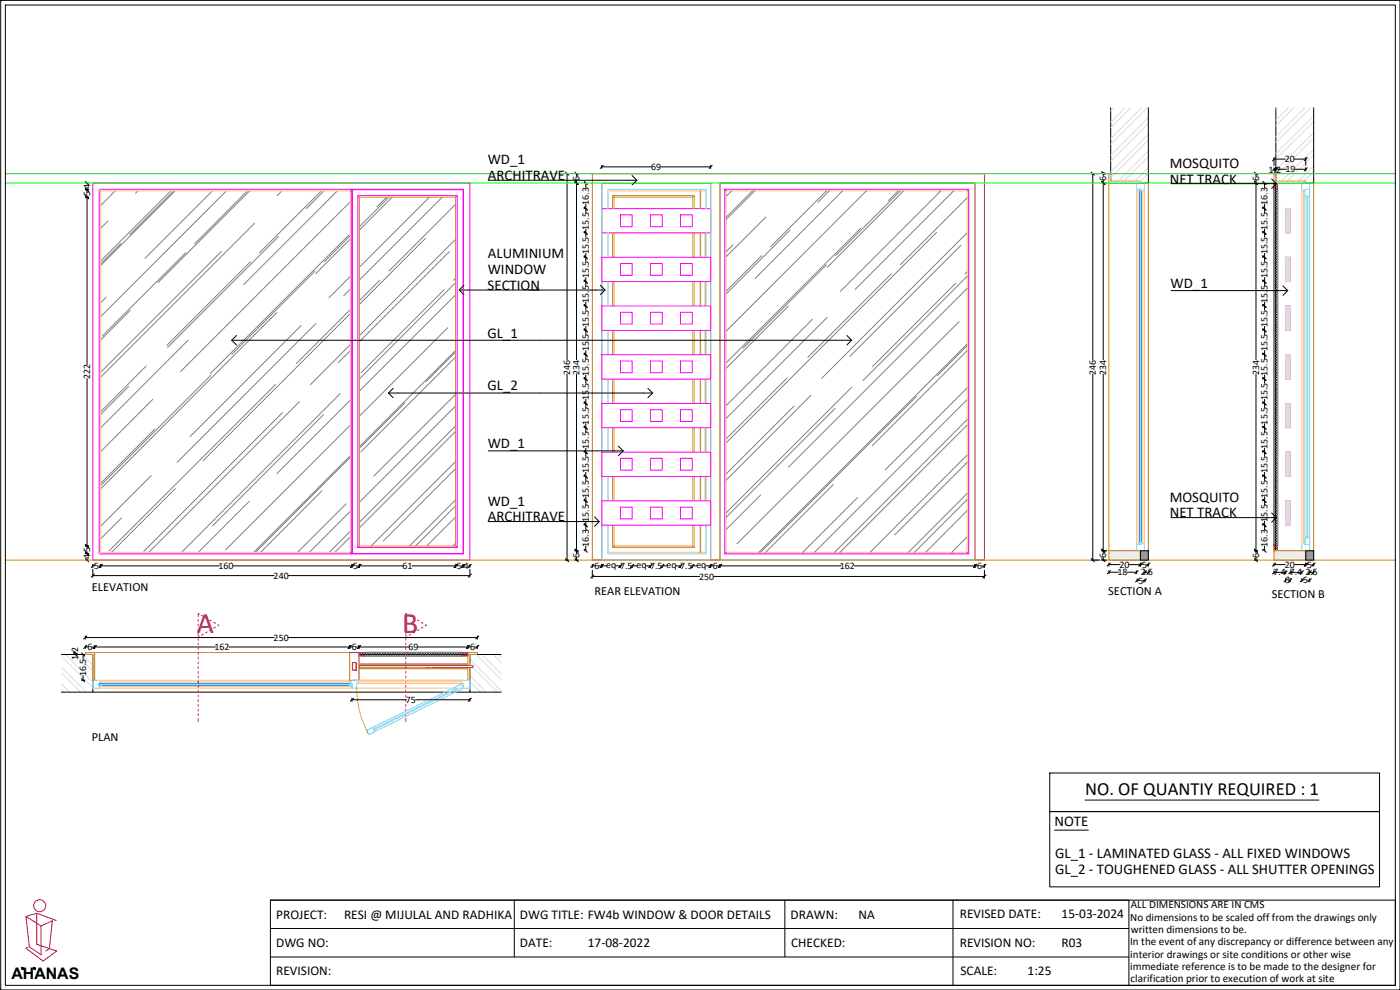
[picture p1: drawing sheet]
<svg xmlns="http://www.w3.org/2000/svg" width="420mm" height="297mm" viewBox="0 0 420 297" stroke-linecap="round" stroke-linejoin="round" font-family="sans-serif">
<!-- layer: ADFS_ELE3 -->
<g fill="none" stroke="#f0f" stroke-width=".3">
<path d="M27.9 54.9h113.1v113.1h-113.1zM29.8 56.8h75.8v109.4h-75.8zM105.6 56.8h33.5v109.4h-33.5zM105.6 56.8l-.4 .5M105.8 56.9h33.2v109.2h-33.2zM107.4 58.7h29.8v105.6h-29.8zM107.4 58.7l.5 .5M137.2 58.7l-.5 .5M217.5 56.8h73.2v109.4h-73.2zM217.5 56.8l.5 .5M290.7 56.8l-.5 .5M180.6 62.6h32.7v7.3h-32.7z"/>
<path d="M180.6 77.2h32.7v7.3h-32.7zM186.2 64.5h3.5v3.5h-3.5zM186.2 79.1h3.5v3.5h-3.5zM195.2 64.5h3.6v3.5h-3.6zM195.2 79.1h3.6v3.5h-3.6zM204.2 64.5h3.6v3.5h-3.6zM204.2 79.1h3.6v3.5h-3.6zM385.8 62.6h1.4v7.3h-1.4zM385.8 77.2h1.4v7.3h-1.4zM180.6 91.8h32.7v7.3h-32.7zM186.2 93.7h3.5v3.5h-3.5zM195.2 93.7h3.6v3.5h-3.6z"/>
<path d="M204.2 93.7h3.6v3.5h-3.6zM385.8 91.8h1.4v7.3h-1.4zM180.6 106.4h32.7v7.3h-32.7zM186.2 108.3h3.5v3.5h-3.5zM195.2 108.3h3.6v3.5h-3.6zM204.2 108.3h3.6v3.5h-3.6zM385.8 106.4h1.4v7.3h-1.4zM180.6 121.1h32.7v7.2h-32.7zM180.6 135.7h32.7v7.2h-32.7zM186.2 122.9h3.5v3.6h-3.5zM186.2 137.5h3.5v3.6h-3.5zM195.2 122.9h3.6v3.6h-3.6z"/>
<path d="M195.2 137.5h3.6v3.6h-3.6zM204.2 122.9h3.6v3.6h-3.6zM204.2 137.5h3.6v3.6h-3.6zM385.8 121.1h1.4v7.2h-1.4zM385.8 135.7h1.4v7.2h-1.4zM180.6 150.3h32.7v7.3h-32.7zM186.2 152.2h3.5v3.5h-3.5zM195.2 152.2h3.6v3.5h-3.6zM204.2 152.2h3.6v3.5h-3.6zM385.8 150.3h1.4v7.3h-1.4zM105.2 165.7l.4 .5M107.9 163.8l-.5 .5"/>
<path d="M136.7 163.8l.5 .5M218 165.7l-.5 .5M290.2 165.7l.5 .5"/>
</g>
<!-- layer: ADFS_FITTINGS -->
<g fill="none" stroke="#7fdfff" stroke-width=".3">
<path d="M180.6 54.9h32.7v113.1h-32.7zM216.1 54.9h76.5v113.1h-76.5zM341.1 54.9h2.4v1.9l-.5 .5h-.5v-.5h-1.4zM341.1 56.8l.5 .5h.5v-.5M391.6 57.3h-.4l-.5-.5v-1.9h2.4v110.4h-2.4v-1.9l.5-.5h.4M391.6 58.7l.6 .5M392.2 58.7h.3v102.7h-.3zM392.5 58.7v.5l.6-.5v-1.9h-1.5v106.6h1.5h-1.5v-2l.6-.4M182.5 62.6v-5.8h29.4v5.8M182.5 69.9v7.3M211.9 69.9v7.3M182.5 84.5v7.3"/>
<path d="M182.5 99.1v7.3M211.9 84.5v7.3M211.9 99.1v7.3M182.5 113.7v7.4M211.9 113.7v7.4M182.5 128.3v7.4M211.9 128.3v7.4M182.5 157.6v8.6h29.4v-8.6M182.5 142.9v7.4M211.9 142.9v7.4M341.1 163.4h1.4v-.5h.5l.5 .5v1.9h-2.4zM341.1 163.4l.5-.5h.5v.5"/>
<path d="M392.5 161l.6 .4M27.9 204.1h1.9l.4 .5v.4h-.4v1.5h-1.9zM29.8 205.6h.4v.4l-.4 .5M105.2 204.6l.4-.5h1.5l.4 .5v.4h-.4v1.5h-1.5v-1.5h-.4zM105.2 205.6h.4v.9l-.4-.5zM110 219.1l28.5-13.9 .6 1.3-28.4 13.9zM110 219.1l1.8-.8 .6 .3-.4 .2 .1 .3 .5-.1-.2 .6-1.7 .8zM112 218.8l25-12.3 .2 .3-25.1 12.3zM136.8 206l1.7-.8 .6 1.3-1.7 .8-.6-.2 .4-.3-.2-.3-.4 .2zM138.6 204.6l.5-.5h1.9v2.4h-1.9v-1.5h-.5z"/>
</g>
<!-- layer: ADFS_ELE4 -->
<g fill="none" stroke="#ffbf7f" stroke-width=".3">
<path d="M29.8 56.8l.4 .5M30.2 57.3h75v108.4h-75zM182.5 57.3h29.4M218 57.3h72.2v108.4h-72.2zM341.1 56.8v106.6M341.6 57.3v105.6M343 57.3v105.6M343.5 56.8v106.6M390.7 56.8v106.6M391.2 57.3v105.6M30.2 165.7l-.4 .5M182.5 165.7h29.4"/>
<path d="M29.8 204.1h109.3M29.8 205h51.3M29.8 206.5h109.3M30.2 204.6h75M30.2 206h75M107.5 204.6h31.1M107.5 205h31.1"/>
</g>
<!-- layer: ADFS_HATCH -->
<g fill="none" stroke="#dcdcdc" stroke-width=".3">
<path d="M334.3 32.3l-1 1M337.7 32.3l-4.4 4.3M339.3 32.3l-6 6M342.6 32.3l-9.3 9.3M344.3 32.3l-11 11M344.6 35.3l-11.3 11.3M344.6 37l-11.3 11.3M383.3 32.3l-.4 .5M386.7 32.3l-3.8 3.8M388.3 32.3l-5.4 5.4M391.7 32.3l-8.8 8.8M393.3 32.3l-10.4 10.4"/>
<path d="M394.3 34.8l-11.4 11.3M394.3 39.8l-11.4 11.3M394.3 36.4l-11.4 11.3M333 52.1l-.2 .3M333.3 52.6l-.5 .6M333.3 53.5l-.5 .5M333.3 54.3l-.5 .5M334.1 54.3l-.6 .6M334.9 54.3l-.5 .6M335.8 54.3l-.6 .6M336.6 54.3l-.6 .6M337.4 54.3l-.5 .6"/>
<path d="M338.3 54.3l-.6 .6M339.1 54.3l-.6 .6M339.9 54.3l-.5 .6M340.8 54.3l-.6 .6M341.6 54.3l-.6 .6M342.4 54.3l-.5 .6M342.9 54.8l-.2 .1M344.6 40.3l-11.3 11.4M344.6 45.3l-9 9M344.6 50.4l-4 3.9M344.6 42l-11.3 11.3M344.6 47l-7.3 7.3"/>
<path d="M344.6 52l-2.3 2.3M382.5 53l-.1 .2M382.9 53.5l-.5 .5M382.9 54.3l-.5 .6M383.7 54.4l-.6 .5M384.5 54.4l-.5 .5M385.4 54.4l-.6 .5M386.2 54.4l-.6 .5M387.1 54.4l-.6 .5M387.9 54.4l-.6 .5M388.7 54.4l-.5 .5M389.6 54.4l-.6 .5"/>
<path d="M390.4 54.4l-.6 .5M391.2 54.4l-.5 .5M391.9 54.5l-.4 .4M394.3 44.8l-9.7 9.5M394.3 49.8l-4.6 4.5M394.3 54.8l-.2 .1M394.3 41.4l-11.4 11.4M394.3 46.4l-8 7.9M394.3 51.5l-3 2.8M385.8 62.6h.1M385.8 77.2h.1M386 62.6l-.2 .2"/>
<path d="M386 77.2l-.2 .2M386.2 62.6l-.4 .4M386.2 77.2l-.4 .4M386.5 62.6l-.7 .6M386.5 77.2l-.7 .6M386.7 62.6l-.9 .8M386.7 77.2l-.9 .8M386.9 62.6l-1.1 1.1M386.9 77.2l-1.1 1.1M387.1 62.6l-1.3 1.3M387.1 77.2l-1.3 1.3M387.2 62.6l-1.4 1.5"/>
<path d="M387.2 62.9l-1.4 1.3M387.2 63.1l-1.4 1.4M387.2 63.3l-1.4 1.4M387.2 63.5l-1.4 1.4M387.2 63.7l-1.4 1.4M387.2 63.9l-1.4 1.4M387.2 64.1l-1.4 1.4M387.2 64.3l-1.4 1.4M387.2 64.5l-1.4 1.4M387.2 64.7l-1.4 1.5M387.2 64.9l-1.4 1.5M387.2 65.1l-1.4 1.5"/>
<path d="M387.2 65.3l-1.4 1.5M387.2 65.6l-1.4 1.4M387.2 65.8l-1.4 1.4M387.2 66l-1.4 1.4M387.2 66.2l-1.4 1.4M387.2 66.4l-1.4 1.4M387.2 66.6l-1.4 1.4M387.2 66.8l-1.4 1.4M387.2 67l-1.4 1.4M387.2 67.2l-1.4 1.5M387.2 67.4l-1.4 1.5M387.2 67.6l-1.4 1.5"/>
<path d="M387.2 67.8l-1.4 1.5M387.2 68.1l-1.4 1.4M387.2 68.3l-1.4 1.4M387.2 68.5l-1.4 1.4M387.2 68.7l-1.2 1.2M387.2 68.9l-1 1M387.2 69.1l-.7 .8M387.2 69.3l-.5 .6M387.2 69.5l-.3 .4M387.2 69.7l-.1 .2M387.2 77.2l-1.4 1.5M387.2 77.5l-1.4 1.4"/>
<path d="M387.2 77.7l-1.4 1.4M387.2 77.9l-1.4 1.4M387.2 78.1l-1.4 1.4M387.2 78.3l-1.4 1.4M387.2 78.5l-1.4 1.4M387.2 78.7l-1.4 1.4M387.2 78.9l-1.4 1.4M387.2 79.1l-1.4 1.4M387.2 79.4l-1.4 1.4M387.2 79.5l-1.4 1.5M387.2 79.7l-1.4 1.5M387.2 80l-1.4 1.4"/>
<path d="M385.8 91.8h.1M386 91.8l-.2 .2M386.2 91.8l-.4 .4M386.5 91.8l-.7 .6M386.7 91.8l-.9 .9M386.9 91.8l-1.1 1.1M387.1 91.8l-1.3 1.3M387.2 80.2l-1.4 1.4M387.2 80.4l-1.4 1.4M387.2 80.6l-1.4 1.4M387.2 80.8l-1.4 1.4M387.2 81l-1.4 1.4"/>
<path d="M387.2 81.2l-1.4 1.4M387.2 81.4l-1.4 1.4M387.2 81.6l-1.4 1.4M387.2 81.9l-1.4 1.4M387.2 82.1l-1.4 1.4M387.2 82.2l-1.4 1.5M387.2 82.5l-1.4 1.4M387.2 82.7l-1.4 1.4M387.2 82.9l-1.4 1.4M387.2 83.1l-1.4 1.4M387.2 83.3l-1.2 1.2M387.2 83.5l-1 1"/>
<path d="M387.2 83.7l-.7 .8M387.2 83.9l-.5 .6M387.2 84.1l-.3 .4M387.2 84.4l-.1 .1M387.2 91.9l-1.4 1.4M387.2 92.1l-1.4 1.4M387.2 92.3l-1.4 1.4M387.2 92.5l-1.4 1.4M387.2 92.7l-1.4 1.4M387.2 92.9l-1.4 1.4M387.2 93.1l-1.4 1.5M387.2 93.3l-1.4 1.4"/>
<path d="M387.2 93.5l-1.4 1.4M387.2 93.8l-1.4 1.4M387.2 94l-1.4 1.4M387.2 94.2l-1.4 1.4M387.2 94.4l-1.4 1.4M387.2 94.6l-1.4 1.4M387.2 94.8l-1.4 1.4M387.2 95l-1.4 1.4M387.2 95.2l-1.4 1.4M387.2 95.4l-1.4 1.4M387.2 95.6l-1.4 1.5M387.2 95.8l-1.4 1.5"/>
<path d="M387.2 96l-1.4 1.4M387.2 96.3l-1.4 1.3M387.2 96.5l-1.4 1.4M387.2 96.7l-1.4 1.4M387.2 96.9l-1.4 1.4M387.2 97.1l-1.4 1.4M387.2 97.3l-1.4 1.4M387.2 97.5l-1.4 1.4M387.2 97.7l-1.4 1.4M387.2 97.9l-1.2 1.2M387.2 98.1l-1 1M387.2 98.3l-.7 .8"/>
<path d="M387.2 98.5l-.5 .6M387.2 98.7l-.3 .4M387.2 99l-.1 .1M385.8 106.4v.1M386 106.4l-.2 .3M386.2 106.4l-.4 .5M386.5 106.4l-.7 .7M386.7 106.4l-.9 .9M386.9 106.4l-1.1 1.1M387.1 106.4l-1.3 1.3M387.2 106.5l-1.4 1.4M387.2 106.7l-1.4 1.4"/>
<path d="M387.2 106.9l-1.4 1.4M387.2 107.1l-1.4 1.4M387.2 107.3l-1.4 1.4M387.2 107.5l-1.4 1.5M387.2 107.7l-1.4 1.5M387.2 107.9l-1.4 1.5M387.2 108.1l-1.4 1.5M387.2 108.4l-1.4 1.4M387.2 108.6l-1.4 1.4M387.2 108.8l-1.4 1.4M387.2 109l-1.4 1.4M387.2 109.2l-1.4 1.4"/>
<path d="M387.2 109.4l-1.4 1.4M387.2 109.6l-1.4 1.4M387.2 109.8l-1.4 1.4M387.2 110l-1.4 1.4M387.2 110.2l-1.4 1.5M387.2 110.4l-1.4 1.5M387.2 110.6l-1.4 1.5M387.2 110.9l-1.4 1.4M387.2 111.1l-1.4 1.4M387.2 111.3l-1.4 1.4M387.2 111.5l-1.4 1.4M387.2 111.7l-1.4 1.4"/>
<path d="M387.2 111.9l-1.4 1.4M387.2 112.1l-1.4 1.4M387.2 112.3l-1.4 1.4M387.2 112.6l-1.2 1.1M387.2 112.7l-1 1M387.2 112.9l-.7 .8M387.2 113.1l-.5 .6M387.2 113.4l-.3 .3M387.2 113.6l-.1 .1M385.8 121.1h.1M385.8 135.7h.1M386 121.1l-.2 .2"/>
<path d="M386 135.7l-.2 .2M386.2 121.1l-.4 .4M386.2 135.7l-.4 .4M386.5 121.1l-.7 .6M386.5 135.7l-.7 .6M386.7 121.1l-.9 .8M386.7 135.7l-.9 .8M386.9 121.1l-1.1 1M386.9 135.7l-1.1 1M387.1 121.1l-1.3 1.2M387.1 135.7l-1.3 1.2M387.2 121.1l-1.4 1.4"/>
<path d="M387.2 121.3l-1.4 1.4M387.2 121.5l-1.4 1.4M387.2 121.7l-1.4 1.4M387.2 121.9l-1.4 1.4M387.2 122.2l-1.4 1.4M387.2 122.4l-1.4 1.4M387.2 122.6l-1.4 1.4M387.2 122.8l-1.4 1.4M387.2 123l-1.4 1.4M387.2 123.2l-1.4 1.4M387.2 123.4l-1.4 1.4M387.2 123.6l-1.4 1.4"/>
<path d="M387.2 123.8l-1.4 1.4M387.2 124l-1.4 1.4M387.2 124.2l-1.4 1.4M387.2 124.4l-1.4 1.4M387.2 124.7l-1.4 1.4M387.2 124.9l-1.4 1.4M387.2 125.1l-1.4 1.4M387.2 125.3l-1.4 1.4M387.2 125.5l-1.4 1.4M387.2 125.7l-1.4 1.4M387.2 125.9l-1.4 1.4M387.2 126.1l-1.4 1.4"/>
<path d="M387.2 126.3l-1.4 1.4M387.2 126.5l-1.4 1.4M387.2 126.7l-1.4 1.4M387.2 126.9l-1.4 1.4M387.2 127.2l-1.2 1.1M387.2 127.4l-1 .9M387.2 127.6l-.7 .7M387.2 127.8l-.5 .5M387.2 128l-.3 .3M387.2 128.2l-.1 .1M387.2 135.7l-1.4 1.4M387.2 135.9l-1.4 1.5"/>
<path d="M387.2 136.1l-1.4 1.5M387.2 136.3l-1.4 1.4M387.2 136.6l-1.4 1.4M387.2 136.8l-1.4 1.4M387.2 137l-1.4 1.4M387.2 137.2l-1.4 1.4M387.2 137.4l-1.4 1.4M387.2 137.6l-1.4 1.4M387.2 137.8l-1.4 1.4M387.2 138l-1.4 1.4M387.2 138.2l-1.4 1.4M387.2 138.4l-1.4 1.5"/>
<path d="M387.2 138.6l-1.4 1.5M387.2 138.8l-1.4 1.5M387.2 139.1l-1.4 1.3M387.2 139.3l-1.4 1.4M387.2 139.5l-1.4 1.4M387.2 139.7l-1.4 1.4M387.2 139.9l-1.4 1.4M385.8 150.3h.1M386 150.3l-.2 .2M386.2 150.3l-.4 .4M386.5 150.3l-.7 .6M386.7 150.3l-.9 .8"/>
<path d="M386.9 150.3l-1.1 1M387.1 150.3l-1.3 1.2M387.2 140.1l-1.4 1.4M387.2 140.3l-1.4 1.4M387.2 140.5l-1.4 1.4M387.2 140.7l-1.4 1.4M387.2 140.9l-1.4 1.5M387.2 141.1l-1.4 1.5M387.2 141.3l-1.4 1.5M387.2 141.5l-1.4 1.4M387.2 141.8l-1.2 1.1M387.2 142l-1 .9"/>
<path d="M387.2 142.2l-.7 .7M387.2 142.4l-.5 .5M387.2 142.6l-.3 .3M387.2 142.8l-.1 .1M387.2 150.4l-1.4 1.4M387.2 150.5l-1.4 1.5M387.2 150.7l-1.4 1.5M387.2 150.9l-1.4 1.5M387.2 151.2l-1.4 1.4M387.2 151.4l-1.4 1.4M387.2 151.6l-1.4 1.4M387.2 151.8l-1.4 1.4"/>
<path d="M387.2 152l-1.4 1.4M387.2 152.2l-1.4 1.4M387.2 152.4l-1.4 1.4M387.2 152.6l-1.4 1.4M387.2 152.9l-1.4 1.3M387.2 153l-1.4 1.5M387.2 153.2l-1.4 1.5M387.2 153.4l-1.4 1.5M387.2 153.7l-1.4 1.4M387.2 153.9l-1.4 1.4M387.2 154.1l-1.4 1.4M387.2 154.3l-1.4 1.4"/>
<path d="M387.2 154.5l-1.4 1.4M387.2 154.7l-1.4 1.4M387.2 154.9l-1.4 1.4M387.2 155.1l-1.4 1.4M387.2 155.3l-1.4 1.4M387.2 155.6l-1.4 1.4M387.2 155.7l-1.4 1.5M387.2 155.9l-1.4 1.5M387.2 156.2l-1.4 1.4M387.2 156.4l-1.2 1.2M387.2 156.6l-1 1M387.2 156.8l-.7 .8"/>
<path d="M387.2 157l-.5 .6M387.2 157.2l-.3 .4M387.2 157.4l-.1 .2M333.4 165.3l-.6 .6M334.2 165.3l-1.4 1.4M335.1 165.3l-2.3 2.2M335.9 165.3l-2.8 2.7M336.7 165.3l-2.8 2.7M337.6 165.3l-2.9 2.7M338.4 165.3l-2.8 2.7M339.2 165.3l-2.8 2.7M340.1 165.3l-2.9 2.7"/>
<path d="M340.9 165.3l-2.8 2.7M341.8 165.3l-2.9 2.7M342.3 165.5l-2.6 2.5M342.3 166.4l-1.7 1.6M342.3 167.2l-.9 .8M342.3 168h-.1M383 165.3l-.6 .6M383.8 165.3l-1.4 1.4M384.7 165.3l-2.3 2.2M385.5 165.3l-2.8 2.7M386.3 165.3l-2.8 2.7M387.2 165.3l-2.9 2.7"/>
<path d="M388 165.3l-2.9 2.7M388.8 165.3l-2.8 2.7M389.7 165.3l-2.9 2.7M390.5 165.3l-2.9 2.7M391.3 165.3l-2.8 2.7M391.9 165.5l-2.6 2.5M391.9 166.4l-1.7 1.6M391.9 167.2l-.9 .8M391.9 168h-.1M18.4 196.9l9.5 9.4M19.6 196.4l8.3 8.2M22.9 196.4l5 4.9"/>
<path d="M24.6 196.4l3.3 3.2M141 199.4l.2 .3M141 197.8l9.4 9.4M142.9 196.4l7.5 7.5M144.6 196.4l5.8 5.8M147.9 196.4l2.5 2.5M149.6 196.4l.8 .8M18.4 206.9l.8 .8M18.4 201.9l5.8 5.8M18.4 205.2l2.5 2.5M18.4 200.2l7.5 7.5M141 204.5l3.2 3.2"/>
<path d="M141 202.8l4.9 4.9M141.8 200.3l7.4 7.4"/>
</g>
<!-- layer: ADFS_WALL -->
<path d="M333.3 32.3v22M344.6 32.3v22.6h-2.3M382.9 32.3v22M394.3 32.3v22.6h-2.4M342.3 165.3h2.3v2.7h-2.3zM391.9 165.3h2.4v2.7h-2.4zM18.4 196.4h9.5v11.3h-9.5M150.4 196.4h-9.4v3.3M27.9 207.7h113.1M141 200.3v7.4h9.4" fill="none" stroke="#000" stroke-width=".3"/>
<!-- layer: ADFS_DOOR -->
<g fill="none" stroke="#b88a00" stroke-width=".3">
<path d="M332.8 52.1h.5v2.2h9v.6h-9.5zM332.8 54.9v110.4M344.6 54.9v110.4M382.4 52.1h.5v2.2h9v.6h-9.5zM382.4 54.9v110.4M394.3 54.9v110.4M1.7 168h417M332.8 165.3h9.5v2.7h-9.5zM382.4 165.3h9.5v2.7h-9.5zM28.4 195.8h114.9v.5h-2.3v3.4M140.4 195.8v3.9M27.9 204.1v-7.8h-2.3v-.5h2.8v8.3"/>
<path d="M107.1 207.2v.3M107.1 206.5v.3M107.1 208v.2M107.1 208.6l.1 .3M107.2 209.4v.2M107.3 210v.3M107.4 210.8v.3M107.5 211.4l.1 .3M107.7 212.2v.2M107.8 212.8l.1 .3M108 213.5v.3M108.1 214.2l.1 .3"/>
<path d="M108.3 214.9l.1 .3M108.5 215.5l.1 .3M108.8 216.2l.1 .3M109.1 216.9v.3M109.3 217.5l.1 .3M109.6 218.2l.1 .3M109.9 218.8l.1 .3M110.2 219.5l.2 .3M140.4 200.3v3.8M141 200.3v3.8"/>
</g>
<!-- layer: ADFS_GLASS -->
<path d="M342.1 56.8h.4v106.6h-.4zM29.8 205h75.8v.6h-75.8z" fill="none" stroke="#007fff" stroke-width=".3"/>
<!-- layer: ADFS_ELE6 -->
<g fill="none" stroke="#808080" stroke-width=".3">
<path d="M34.6 57.3l-4.4 4.4M41.4 57.3l-.7 .7M51.3 57.3l-21.1 21M52.1 57.3l-13.1 13M52.6 57.3l-22.4 22.4M63.8 57.3l-20.3 20.2M67.9 57.3l-37.7 37.7M74.3 57.3l-15.8 15.8M74.9 57.3l-27.4 27.4M84.6 57.3l-1.5 1.4M96.4 57.3l-18.5 18.5M97.2 57.3l-5.3 5.3"/>
<path d="M101.3 57.3l-28.2 28.1M116 59.2l-2.9 2.9M116.7 59.2l-8.8 8.8M117.7 59.2l-9.8 9.8M128.9 59.2l-21 21M132.7 59.2l-24.8 24.8M219.5 57.3l-1.5 1.5M225.8 57.3l-7.8 7.8M226.5 57.3l-8.5 8.5M248 57.3l-16.6 16.6M248.9 57.3l-3.5 3.4M252.9 57.3l-26.3 26.3"/>
<path d="M260 57.3l-42 42M269.5 57.3l-2.9 2.9M270.2 57.3l-19.4 19.4M271.2 57.3l-22.9 22.9M282.4 57.3l-30.2 30.1M286.2 57.3l-29.6 29.6M290.2 59.4l-20 20M382.3 56.7v106.8M382.4 56.7v106.8M383.3 56.7v106.8M383.5 56.6v106.9M32.4 66.3l-2.2 2.2"/>
<path d="M36.3 73.1l-6.1 6M55.7 75.8l-25 25M66.5 75.4l-36.3 36.3M75.1 78.6l-25 25M76.4 67l-46.2 46.1M83.6 70.9l-33.3 33.4M104.8 70.4l-41.7 41.7M105.2 70.7l-7.9 7.9M105.2 60.5l-51 51M105.2 71.7l-10.4 10.4M127.6 71.6l-19.7 19.7M134.9 75.5l-27 27"/>
<path d="M136.7 71.8l-28.8 28.9M136.7 61.3l-20 20.1M219.9 73.5l-1.9 2M228.6 76.7l-10.6 10.6M229.9 65.1l-11.9 11.9M237.1 69l-19.1 19.2M248 79.4l-25 25.1M258.3 68.5l-40.3 40.3M281.1 69.7l-63.1 63.1M288.4 73.6l-33.4 33.4M290.2 69.9l-43.6 43.6M31.9 89.2l-1.7 1.6"/>
<path d="M39.1 93.1l-8.9 8.9M83.1 93.8l-52.9 52.9M90.4 97.6l-33.4 33.4M94.5 81.4l-24.9 24.9M94.8 97.1l-41.7 41.7M105.2 86.7l-2.1 2.1M105.2 92.9l-16.3 16.2M105.2 82.9l-6.5 6.5M105.2 94.1l-44.2 44.1M114 84.1l-6.1 6.1M133.4 86.9l-25 24.9M134.4 98.3l-26.5 26.6"/>
<path d="M136.7 88.5l-28.8 28.8M136.7 83.5l-.6 .6M136.7 84.8l-28.8 28.9M236.6 91.8l-18.6 18.7M243.8 95.8l-25.8 25.9M248.3 95.2l-30.3 30.3M267.5 82.2l-25.1 25M286.9 84.9l-25 25.1M287.9 96.5l-66.7 66.6M290.2 86.6l-53.6 53.6M290.2 81.6l-.6 .6M290.2 82.9l-31.2 31.3"/>
<path d="M38.6 115.9l-8.4 8.4M43.9 109.8l-13.7 13.7M45.8 119.8l-15.6 15.7M56.4 102.1l-26.2 26.2M63.3 112.6l-33.1 33.1M82.7 115.3l-50 50M102.1 118.1l-47.6 47.6M105.2 103.4l-12.1 12M105.2 105.2l-3.7 3.6M136.7 107.1l-28.4 28.5M136.7 118.3l-24.5 24.6M136.7 105.1l-28.8 28.9"/>
<path d="M136.7 105.6l-8.9 9M236.2 113.4l-18.2 18.2M243.4 118.6l-25.4 25.4M255.6 116.2l-37.6 37.6M275 118.9l-46.7 46.8M290.2 103.2l-62.4 62.5M290.2 119.9l-45.8 45.8M290.2 103.7l-8.9 9M290.2 105.2l-28.4 28.5M290.2 116.4l-24.5 24.6M46.4 128.8l-16.2 16.2M84.8 123.8l-41.7 41.6"/>
<path d="M89.9 120.5l-45.2 45.2M97.1 124.4l-33.3 33.4M105.2 120l-22.1 22.1M105.2 136.7l-29 29M105.2 137.2l-28.5 28.5M105.2 127.5l-37.5 37.5M121.5 120.8l-13.6 13.7M136.7 129.4l-28.8 29M136.7 121.8l-28.8 28.9M136.7 138.5l-25.3 25.3M136.7 127.8l-28.8 28.9M238.3 121.9l-20.3 20.2"/>
<path d="M250.6 122.5l-32.6 32.6M290.2 136.6l-29.1 29.1M290.2 125.9l-39.8 39.8M290.2 127.6l-38.1 38.1M290.2 138.8l-21.7 21.7M36.4 155.4l-6.2 6.3M45.4 142.7l-15.2 15.1M52.6 146.6l-19.1 19.1M74.8 150.4l-15.3 15.3M96.6 147.3l-18.4 18.4M103.9 151.2l-14.6 14.5M105.2 153.4l-12.4 12.3"/>
<path d="M105.2 159.4l-6.4 6.3M136.7 155.1l-8.6 8.7M136.7 150l-13.8 13.8M136.7 140.6l-21.7 21.7M136.7 151.8l-12 12M228.3 148.5l-10.3 10.3M250.1 145.4l-20.3 20.3M257.3 149.3l-16.4 16.4M290.2 153.2l-12.4 12.5M290.2 148.1l-17.6 17.6M290.2 149.9l-15.8 15.8M105.2 161.1l-4.7 4.6"/>
<path d="M136.7 163l-.8 .8M290.2 161.1l-4.6 4.6M109.5 196.9h29M109.5 195.7h29M109.5 195.8h29M109.5 196.8h29"/>
</g>
<!-- layer: ADFS_ELE5 -->
<g fill="none" stroke="#dda500" stroke-width=".3">
<path d="M107.9 59.2h28.8v104.6h-28.8zM183.8 58.7l.5 .5M208.4 58.7l-.5 .5M210.1 57.3v5.3M210.3 57.3v5.3M183.8 62.6v-3.9h24.6v3.9M183.8 69.9v7.3M184.3 62.6v-3.4h23.6v3.4M184.3 69.9v7.3M207.9 69.9v7.3M208.4 69.9v7.3M210.1 69.9v7.3"/>
<path d="M210.3 69.9v7.3M211.6 69.9v7.3M183.8 84.5v7.3M183.8 99.1v7.3M184.3 84.5v7.3M184.3 99.1v7.3M207.9 84.5v7.3M207.9 99.1v7.3M208.4 84.5v7.3M208.4 99.1v7.3M210.1 84.5v7.3M210.1 99.1v7.3"/>
<path d="M210.3 84.5v7.3M210.3 99.1v7.3M211.6 84.5v7.3M211.6 99.1v7.3M183.8 113.7v7.4M184.3 113.7v7.4M207.9 113.7v7.4M208.4 113.7v7.4M210.1 113.7v7.4M210.3 113.7v7.4M211.6 113.7v7.4M183.8 128.3v7.4"/>
<path d="M184.3 128.3v7.4M207.9 128.3v7.4M208.4 128.3v7.4M210.1 128.3v7.4M210.3 128.3v7.4M211.6 128.3v7.4M183.8 157.6v6.7h24.6v-6.7M183.8 142.9v7.4M184.3 157.6v6.2h23.6v-6.2M184.3 142.9v7.4M207.9 142.9v7.4M208.4 142.9v7.4"/>
<path d="M210.1 142.9v7.4M210.1 157.6v8.1M210.3 142.9v7.4M210.3 157.6v8.1M211.6 142.9v7.4M184.3 163.8l-.5 .5M207.9 163.8l.5 .5"/>
</g>
<!-- layer: ADFS_ELE2 -->
<path d="M177.8 52.1h117.6v115.9h-2.8v-113.1h-76.5v113.1h-2.8v-113.1h-32.7v113.1h-2.8zM382.4 54.9h1l.1 1.8h-.2v-1.7h-.9l-.1 1.7zM382.3 163.5l.1 1.7h.9v-1.7h.2l-.1 1.8h-1zM104.9 195.8h2.8v8.3h-2.8zM105.7 198.8h1.2v2.3h-1.2zM105.8 198.8h1.1v2.3h-1.1zM107.7 195.8l1.8-.1-1.7 .1v1h1.7v.1l-1.8-.1zM107.7 199.2h32.7M107.7 199.7h34.2v.6l-34.2-.1M138.5 195.7l1.9 .1v1l-1.9 .1v-.1h1.9v-1zM107.7 200.6l32.7 .1" fill="none" stroke="#dd3700" stroke-width=".3"/>
<!-- layer: ADFS_DIMENSION -->
<g fill="none" stroke="#000" stroke-width=".3">
<path d="M1.6 1.5h417.2v294.1h-417.2zM25.6 59.2h1M25.6 58.7l1 .9M25.6 56.9h1M25.6 56.5l1 .9M25.6 54.9h1M25.6 54.4l1 1M26.1 54.9v.4M26.1 56.6v.9M26.1 58.7v50.7M146.5 54.1h44.6M169.7 52.1h.9"/>
<path d="M169.7 51.6l.9 1M170.2 52.1v55.9M172.6 54.9h.9M172.6 52.1h.9M172.6 51.6l.9 1M172.6 54.4l.9 1M173 52.1v.8M173 54.1v53.8M175.3 54.9h.1M175.3 54.4l1 1M175.8 54.9v1.4M180.6 49.6v.9"/>
<path d="M180.6 50.1h15M181.1 49.6l-1 .9M189.7 52.6l1.4 1.5M191.1 54.1l-1.4 1.4M198.3 50.1h15M213.3 49.6v.9M213.7 49.6l-.9 .9M327.5 52.1h2.3M327.5 51.6l.9 1M328 52.1v55.9M330.6 54.9h1.5M330.6 51.9h1"/>
<path d="M330.6 51.5l1 .9M330.6 54.4l1 1-1-.9M331.1 51.9v.9M331.1 54v53.9M351.5 55.1h31.5M376.5 54.9h.9M376.5 52.1h.9M376.5 51.6l.9 1M376.5 54.4l.9 1M376.9 52.1v.8M376.9 54.1v53.8M379 54.9h.1"/>
<path d="M379 54.4l1 1M379.5 54.9v1.4M381.6 53.7l1.4 1.4M382.4 50.3v.5h.5v-.5v1M382.4 47.3v2.3M382.4 47.7h3.3M382.8 50.3l-.9 1M382.8 47.3l-.9 .9M382.9 55l.2 .2-.4 .4 .4 .4-.4 .3 .4 .4-.4 .4 .4 .4-.4 .4 .4 .3-.4 .4 .4 .4-.4 .3 .4 .4-.4 .4 .4 .4-.4 .4 .4 .3-.4 .4 .4 .4-.4 .3 .4 .4-.4 .4 .4 .4-.4 .4 .4 .3-.4 .4 .4 .4-.4 .4 .4 .4-.4 .4 .4 .3-.4 .4 .4 .4-.4 .3 .4 .4-.4 .4 .4 .4-.4 .4 .4 .3-.4 .4 .4 .4-.4 .3 .4 .4-.4 .4 .4 .4-.4 .4 .4 .3-.4 .4 .4 .4-.4 .4 .4 .4-.4 .4 .4 .3-.4 .4 .4 .4-.4 .3 .4 .4-.4 .4 .4 .4-.4 .4 .4 .3-.4 .4 .4 .4-.4 .3 .4 .4-.4 .4 .4 .4-.4 .4 .4 .3-.4 .4 .4 .4-.4 .4 .4 .4-.4 .3 .4 .4-.4 .4 .4 .3-.4 .4 .4 .4-.4 .4 .4 .4-.4 .4 .4 .3-.4 .4 .4 .4-.4 .4 .4 .3-.4 .4 .4 .4-.4 .4 .4 .3-.4 .4 .4 .4-.4 .4 .4 .4-.4 .3 .4 .4-.4 .4 .4 .3-.4 .4 .4 .4-.4 .4 .4 .4-.4 .4 .4 .3-.4 .4 .4 .4-.4 .4 .4 .3-.4 .4 .4 .4-.4 .4 .4 .3-.4 .4 .4 .4-.4 .4 .4 .4-.4 .3 .4 .4-.4 .4 .4 .3-.4 .4 .4 .4-.4 .4 .4 .4-.4 .3 .4 .4-.4 .4 .4 .4-.4 .4 .4 .3-.4 .4 .4 .4-.4 .4 .4 .3-.4 .4 .4 .4-.4 .4 .4 .4-.4 .3 .4 .4-.4 .4 .4 .3-.4 .4 .4 .4-.4 .4 .4 .4-.4 .3 .4 .4-.4 .4 .4 .4-.4 .4 .4 .4-.4 .3 .4 .4-.4 .4 .4 .3-.4 .4 .4 .4-.4 .4 .4 .4-.4 .3 .4 .4-.4 .4 .4 .3-.4 .4 .4 .4-.4 .4 .4 .4-.4 .3 .4 .4-.4 .4 .4 .4-.4 .4 .4 .3-.4 .4 .4 .4-.4 .3 .4 .4-.4 .4 .4 .4-.4 .4 .4 .4-.4 .3 .4 .4-.4 .4 .4 .3-.4 .4 .4 .4-.4 .4 .4 .4-.4 .3 .4 .4-.4 .4 .4 .4-.4 .4 .4 .3-.4 .4 .4 .4-.4 .3 .4 .4-.4 .4 .4 .4-.4 .4 .4 .4-.4 .3 .4 .4-.4 .4 .4 .3-.4 .4 .4 .4-.4 .4 .4 .4-.4 .3 .4 .4-.4 .4 .4 .4-.4 .4 .4 .3-.4 .4 .4 .4-.4 .3 .4 .4-.4 .4 .4 .4-.4 .4 .4 .3-.4 .4 .4 .4-.4 .4 .4 .4-.4 .3 .4 .4-.4 .4 .4 .4-.4 .3 .4 .4-.4 .4 .4 .4-.4 .4 .4 .3-.4 .4 .4 .4-.4 .3 .4 .4-.4 .4 .4 .4-.4 .4 .4 .3-.4 .4 .4 .4-.4 .4 .4 .4-.4 .3 .4 .4-.4 .4 .4 .4-.4 .3 .4 .4-.4 .4 .4 .4-.4 .4 .4 .3-.4 .4 .4 .4-.4 .3 .4 .4-.4 .4 .4 .4-.4 .4 .4 .3-.4 .4 .4 .4-.4 .4 .4 .4-.4 .3 .4 .4-.4 .4 .4 .3-.4 .4 .4 .4-.4 .4 .4 .4-.4 .4 .4 .3-.4 .4 .4 .4-.4 .3 .4 .4-.4 .4 .4 .4-.4 .4 .2 .1M382.9 50.8h3.2M383 55.1l-1.4 1.4M383.4 50.3l-1 1"/>
<path d="M388.5 47.7h3.4M388.7 50.8h3.2M391.9 47.3v2.3M391.9 50.3v1M392.3 50.3l-.9 1M392.3 47.3l-.9 .9M175.3 77.2h.1M175.3 69.9h.1M175.3 62.6h.1M175.3 76.7l1 1M175.3 69.4l1 .9M175.3 62.1l1 1"/>
<path d="M175.8 61.2v2.6M175.8 68.7v2.4M175.8 76v2.4M379 77.2h.1M379 69.9h.1M379 62.6h.1M379 76.7l1 1M379 69.4l1 .9M379 62.1l1 1M379.5 61.2v2.6M379.5 68.7v2.4M379.5 76v2.4"/>
<path d="M137.8 87l1.4 1.4M137.8 87h43.8M139.2 85.6l-1.4 1.4M175.3 99.1h.1M175.3 91.8h.1M175.3 84.5h.1M175.3 98.7l1 .9M175.3 91.3l1 1M175.3 84l1 1M175.8 83.3v2.5M175.8 90.6v2.4M175.8 97.9v2.5"/>
<path d="M180.2 85.6l1.4 1.4M181.6 87l-1.4 1.4M351.5 87.2h35M379 99.1h.1M379 91.8h.1M379 84.5h.1M379 98.7l1 .9M379 91.3l1 1M379 84l1 1M379.5 83.3v2.5M379.5 90.6v2.4M379.5 97.9v2.5"/>
<path d="M385 85.8l1.5 1.4M386.5 87.2l-1.5 1.4M26.1 113.6v50.7M69.6 102.1l1.4 1.4M69.6 102.1h186M71 100.7l-1.4 1.4M116.6 117.9l1.4 1.4M116.6 117.9h79.3M118 116.5l-1.4 1.4M170.2 112.2v55.8M173 112.2v53.8M175.3 113.7h.1"/>
<path d="M175.3 106.4h.1M175.3 113.3l1 .9M175.3 105.9l1 1M175.8 105.2v2.4M175.8 112.5v2.5M175.8 119.8v2.5M194.4 116.5l1.5 1.4M195.9 117.9l-1.5 1.4M254.2 100.7l1.4 1.4M255.6 102.1l-1.4 1.4M328 112.2v55.8M331.1 112.2v53.8"/>
<path d="M376.9 112.2v53.8M379 113.7h.1M379 106.4h.1M379 113.3l1 .9M379 105.9l1 1M379.5 105.2v2.4M379.5 112.5v2.5M379.5 119.8v2.5M146.5 135.3h40.5M175.3 135.7h.1M175.3 128.3h.1M175.3 121.1h.1"/>
<path d="M175.3 135.2l1 .9M175.3 127.9l1 .9M175.3 120.6l1 .9M175.8 127.1v2.5M175.8 134.4v2.5M185.6 133.9l1.4 1.4M187 135.3l-1.4 1.4M379 135.7h.1M379 128.3h.1M379 121.1h.1M379 135.2l1 .9M379 127.9l1 .9"/>
<path d="M379 120.6l1 .9M379.5 127.1v2.5M379.5 134.4v2.5M146.5 156.5h33.3M175.3 157.6h.1M175.3 150.3h.1M175.3 142.9h.1M175.3 157.1l1 1M175.3 149.8l1 .9M175.3 142.5l1 1M175.8 141.7v2.5M175.8 149v2.5"/>
<path d="M175.8 156.3v2.7M178.4 155.1l1.4 1.4M179.8 156.5l-1.4 1.4M351.5 155.3h31.5M379 157.6h.1M379 150.3h.1M379 142.9h.1M379 157.1l1 1M379 149.8l1 .9M379 142.5l1 1M379.5 141.7v2.5M379.5 149v2.5"/>
<path d="M379.5 156.3v2.7M381.6 153.9l1.4 1.4M383 155.3l-1.4 1.4M25.6 168h1M25.6 166.1h1M25.6 167.6l1 1M25.6 165.6l1 .9M25.6 163.8h1M25.6 163.4l1 .9M26.1 165.5v.9M26.1 167.7v.3M27.9 169.3v1"/>
<path d="M27.9 170.8v2.4M27.9 169.8h.5M27.9 172.7h54.4M28.3 169.3l-.9 1M28.3 172.2l-.9 1M29.6 169.8h36.2M30.2 169.3v1M30.7 169.3l-.9 1M70 169.8h36.2M86.5 172.7h54.5M105.6 169.3v1M106.1 169.3l-.9 1"/>
<path d="M107.4 169.8h13.5M107.9 169.3v1M108.3 169.3l-.9 1M123.7 169.8h13.6M136.7 169.3v1M137.2 169.3l-.9 1M138.5 169.8h.8M139 169.3v1M139.4 169.3l-.9 1M140.7 169.8h.3M141 169.3v1M141 170.8v2.4"/>
<path d="M141.5 169.3l-1 1M141.5 172.2l-1 1M169.7 168h.9M169.7 167.6l.9 1M172.6 168h.9M172.6 165.3h.9M172.6 164.7l.9 1M172.6 167.6l.9 1M173 167.3v.7M175.3 165.3h.1M175.3 164.7l1 1M175.8 163.8v1.5"/>
<path d="M177.8 169.8h.8M177.8 169.3v1M177.8 171.1v2.4M177.8 173h32.2M178.2 169.3l-.9 1M178.2 172.5l-.9 1M179.8 169.8h2.3M180.6 169.3v1M181.1 169.3l-1 1M184.7 169.8h1.6M186.2 170.3h.1M186.7 169.3l-.9 1"/>
<path d="M189.7 169.8h1.4M189.7 170.3h.1M190.2 169.3l-.9 1M193.8 169.8h1.4M195.2 170.3h.1M195.7 169.3l-1 1M198.7 169.8h1.5M198.8 170.3h.1M199.2 169.3l-.9 1M202.8 169.8h1.5M204.2 170.3h.1M204.7 169.3l-.9 1"/>
<path d="M207.7 169.8h1.4M207.8 170.3h.1M208.2 169.3l-.9 1M211.8 169.8h2.2M213.2 170.3h.1M213.3 169.3v1M213.7 169.3l-.9 1M214.2 173h81.2M215.3 169.8h37M216.1 169.3v1M216.6 169.3l-1 1M256.4 169.8h37"/>
<path d="M292.6 169.3v1M293.1 169.3l-1 1M294.6 169.8h.8M295.4 169.3v1M295.4 171.1v2.4M295.9 169.3l-1 1M295.9 172.5l-1 1M327.5 168h2.3M327.5 167.6l.9 1M330.6 168h1.5M330.6 165.3h1.5M330.6 164.7l1 1"/>
<path d="M330.6 167.6l1 1M331.1 167.3v.7M332.8 169.4h3.4M332.8 168.9v1M332.8 171.2v1M332.8 171.7h2.9M333.2 168.9l-.9 1M333.3 171.2l-.9 1M338.3 171.7h2.8M338.9 169.4h4M341.1 171.2v1M341.3 173.7v.9"/>
<path d="M341.3 174.1h.5M341.6 171.2l-1 1M341.8 173.7l-1 .9M342.3 168.9v1M342.8 168.9l-1 1M343 174.1h.6M343.6 171.7h1.2M343.6 171.2v1M343.6 173.7v.9M344 169.4h.6M344.1 173.7l-.9 .9M344.1 171.2l-.9 1"/>
<path d="M344.6 168.9v1M344.8 171.2v1M345.1 168.9l-.9 1M345.3 171.2l-1 1M376.5 168h.9M376.5 165.3h.9M376.5 164.7l.9 1M376.5 167.6l.9 1M376.9 167.3v.7M379 165.3h.1M379 164.7l1 1M379.5 163.8v1.5"/>
<path d="M382.4 168.9v1M382.4 171.3v.9M382.4 171.7h3.4M382.4 169.4h3.3M382.8 171.3l-.9 .9M382.8 168.9l-.9 1M382.9 165.1v.1M385.8 174.1h.2M385.8 171.3v.9M385.8 173.6v1M386.3 173.6l-.9 1M386.3 171.3l-.9 .9"/>
<path d="M387.1 174.1h.1M387.2 171.7h3.5M387.2 171.3v.9M387.2 173.6v1M387.7 171.3l-.9 .9M387.7 173.6l-.9 1M388.5 169.4h4M390.7 171.3v.9M390.7 173.6v1M390.7 174.1h.6M391.2 173.6l-1 1M391.2 171.3l-1 .9"/>
<path d="M391.9 168.9v1M392.3 168.9l-.9 1M392.5 174.1h.6M393.1 171.3v.9M393.1 173.6v1M393.1 171.7h1.2M393.5 173.6l-.9 1M393.5 171.3l-.9 .9M393.7 169.4h.6M394.3 168.9v1M394.3 171.3v.9M394.7 171.3l-1 .9"/>
<path d="M394.7 168.9l-1 1M22.1 195.8h.5v.6M22.1 196.4h.9M22.1 195.9l.9 .9M22.1 195.3l.9 .9M24.5 196.4h.9M24.5 195.9l.9 .9M24.9 196.4v1.4M25.6 190.8v1M25.6 193.7v.9M25.6 194.1h.8M25.6 191.3h56.7"/>
<path d="M26.1 193.7l-1 .9M26.1 190.8l-1 1M27.6 194.1h37M28.4 193.7v.9M28.9 193.7l-1 .9M68.7 194.1h37M86.5 191.3h56.8M104.9 193.7v.9M105.4 193.7l-.9 .9M107 194.1h15.7M107.7 193.7v.9M107.8 196.3l.3-.2 .4 .4 .3-.4 .4 .4 .4-.4 .3 .4 .4-.4 .4 .4 .4-.4 .4 .4 .3-.4 .4 .4 .4-.4 .4 .4 .3-.4 .4 .4 .4-.4 .4 .4 .4-.4 .3 .4 .4-.4 .4 .4 .4-.4 .4 .4 .3-.4 .4 .4 .4-.4 .3 .4 .4-.4 .4 .4 .4-.4 .4 .4 .3-.4 .4 .4 .4-.4 .4 .4 .3-.4 .4 .4 .4-.4 .4 .4 .3-.4 .4 .4 .4-.4 .4 .4 .4-.4 .4 .4 .3-.4 .4 .4 .4-.4 .3 .4 .4-.4 .4 .4 .4-.4 .4 .4 .3-.4 .4 .4 .4-.4 .4 .4 .3-.4 .4 .4 .4-.4 .4 .4 .3-.4 .4 .4 .4-.4 .4 .4 .4-.4 .4 .4 .3-.4 .4 .4 .4-.4 .3 .4 .4-.4 .4 .4 .4-.4 .4 .4 .3-.4 .4 .4 .4-.4 .4 .4 .3-.4 .4 .4 .4-.4 .4 .4 .3-.4 .4 .4 .3-.2"/>
<path d="M108.2 193.7l-.9 .9M125.4 194.1h15.8M140.4 193.7v.9M140.9 193.7l-.9 .9M142.5 194.1h.8M143.3 190.8v1M143.3 193.7v.9M143.7 190.8l-.9 1M143.7 193.7l-.9 .9M24.5 204.1h.9M24.5 203.7l.9 .9M24.9 202.7v1.4"/>
<path d="M105.6 209.5v.9M105.6 210h16.4M106.1 209.5l-.9 .9M124.7 210h16.3M141 209.5v.9M141.5 209.5l-1 .9M315 231.9h99v11.6h-99zM315 243.5h99v22.6h-99z"/>
</g>
<!-- layer: 0 -->
<g fill="none" stroke="#ff003f" stroke-width=".3">
<path d="M59.5 185.9v.5M59.5 187.3v.6M59.5 188.7v.6M59.5 190.1v.6M59.5 191.5v.6M59.5 192.9v.6M59.5 194.4v.5M59.5 195.8v.5M59.5 197.2v.6M59.5 198.6v.6M59.8 184.2l-.3-.1v.9M59.8 191l-.3 .2"/>
<path d="M60.5 184.6l.5 .3M61 190.3l-.5 .3M61.7 185.3l.5 .3M62.2 189.6l-.5 .3M62.9 186l.5 .3M63.4 188.9l-.5 .3M64.2 186.8l.4 .2M64.6 188.2l-.4 .3M65.4 187.4l.3 .2-.3 .2M121.8 185.9v.5M121.8 187.3v.6M121.8 188.7v.6"/>
<path d="M121.8 190.1v.6M121.8 191.5v.6M121.8 192.9v.6M121.8 194.4v.5M121.8 195.8v.5M121.8 197.2v.6M121.8 198.6v.6M122.1 184.2l-.3-.1v.9M122.1 191l-.3 .2M122.8 184.6l.5 .3M123.3 190.3l-.5 .3M124 185.3l.5 .3"/>
<path d="M124.5 189.6l-.5 .3M125.3 186l.4 .3M125.7 188.9l-.4 .3M126.5 186.8l.5 .2M127 188.2l-.5 .3M127.7 187.4l.3 .2-.3 .2M59.5 200v.6M59.5 201.5v.5M59.5 202.8v.6M59.5 204.2v.6M59.5 205.7v.5M59.5 207.1v.6"/>
<path d="M59.5 208.5v.6M59.5 209.9v.6M59.5 211.3v.6M59.5 212.8v.5M59.5 214.2v.5M59.5 215.6v1M121.8 200v.6M121.8 201.5v.5M121.8 202.8v.6M121.8 204.2v.6M121.8 205.7v.5M121.8 207.1v.6"/>
<path d="M121.8 208.5v.6M121.8 209.9v.6M121.8 211.3v.6M121.8 212.8v.5M121.8 214.2v.5M121.8 215.6v1"/>
</g>
<!-- layer: ADFS_DIMENSION -->
<g fill="#989898" stroke="#989898" stroke-width=".3">
<path d="M391.9 165.3l2.4 2.7v-2.7zM391.9 165.3l2.4 2.7h-2.4z"/>
<path d="M342.3 165.3l2.3 2.7v-2.7zM342.3 165.3l2.3 2.7h-2.3z"/>
</g>
<!-- layer: ADFS_ELE4 -->
<path d="M1.7 54.9h417M1.7 52.1h417" fill="none" stroke="#0f0" stroke-width=".3"/>
<!-- layer: ADFS_ELE2 -->
<path d="M.2 .1h420v296.9h-420zM420.2 .1h.1M.2 297h.1M420.2 297h.1" fill="none" stroke="#000" stroke-width=".3"/>
<!-- layer: 0 -->
<g fill="#000" stroke="#000" stroke-width=".3">
<path d="M6.6 290.4l.4 .4v-.4zM6.6 290.4l.4 .4h-.4z"/>
<path d="M10.1 290.4l.4 .4v-.4zM10.1 290.4l.4 .4h-.4z"/>
</g>
<path d="M81.2 270.1h337.6v25.5h-337.6zM81.2 270.1h257.6v25.5M81.2 278.6h257.6M154.3 270.1v17M235.5 270.1v17M286 270.1v25.5M6.6 290.4h.4v.4h-.4zM10.1 290.4h.4v.4h-.4zM81.2 287.1h257.6" fill="none" stroke="#000" stroke-width=".3"/>
<g fill="none" stroke="#dd0037" stroke-width=".3">
<path d="M7.8 275l1 9.1 3.5 2.4v-8.7M7.8 275l4.5 2.8M11 274l-3.2 1M11 274l5.8 2.2M11 274v9.3l6 2.1-4.1 3-5.1-3.9 .6-.3M12.3 277.8l3.4-1.5-.9 8.3-1 .8"/>
<circle cx="11.9" cy="271.7" r="1.8"/>
</g>
<!-- layer: Wall -->
<path d="M316.5 249.1h10.1M325.7 240.1h70.1" fill="none" stroke="#000" stroke-width=".3"/>
<g font-size="8.9" fill="#ff003f">
<text x="59.1" y="190">A</text>
<text x="120.7" y="190">B</text>
</g>
<text font-size="5.6" x="325.7" y="238.7">NO. OF QUANTIY REQUIRED : 1</text>
<text font-size="4.8" x="3.4" y="293.7">AHANAS</text>
<g font-size="4.5">
<text x="146.4" y="49.3">WD_1</text>
<text x="351.1" y="50.4">MOSQUITO</text>
<text x="146.4" y="54">ARCHITRAVE</text>
<text x="351.1" y="55.1">NET TRACK</text>
<text x="146.4" y="77.5">ALUMINIUM</text>
<text x="146.4" y="82.2">WINDOW</text>
<text x="146.3" y="87">SECTION</text>
<text x="351.3" y="86.4">WD_1</text>
<text x="146.3" y="101.3">GL_1</text>
<text x="146.3" y="117.1">GL_2</text>
<text x="146.4" y="134.5">WD_1</text>
<text x="146.4" y="151.7">WD_1</text>
<text x="351.1" y="150.5">MOSQUITO</text>
<text x="351.1" y="155.3">NET TRACK</text>
<text x="146.4" y="156.4">ARCHITRAVE</text>
<text x="316.5" y="248">NOTE</text>
<text x="316.7" y="257.4">GL_1 - LAMINATED GLASS - ALL FIXED WINDOWS</text>
<text x="316.7" y="262.2">GL_2 - TOUGHENED GLASS - ALL SHUTTER OPENINGS</text>
</g>
<g font-size="4">
<text x="82.9" y="275.6">PROJECT:</text>
<text x="103.3" y="275.6">RESI @ MIJULAL AND RADHIKA</text>
<text x="156" y="275.7">DWG TITLE: FW4b WINDOW &amp; DOOR DETAILS</text>
<text x="237.3" y="275.6">DRAWN:</text>
<text x="257.6" y="275.6">NA</text>
<text x="288" y="275.5">REVISED DATE:</text>
<text x="318.6" y="275.5">15-03-2024</text>
<text x="82.9" y="284.1">DWG NO:</text>
<text x="156" y="284.2">DATE:</text>
<text x="176.4" y="284.2">17-08-2022</text>
<text x="237.4" y="284.1">CHECKED:</text>
<text x="288" y="284.1">REVISION NO:</text>
<text x="318.6" y="284.1">R03</text>
<text x="82.9" y="292.6">REVISION:</text>
<text x="288.2" y="292.6">SCALE:</text>
<text x="308.4" y="292.6">1:25</text>
</g>
<g font-size="3.7">
<text x="27.6" y="177.4">ELEVATION</text>
<text x="178.4" y="178.4">REAR ELEVATION</text>
<text x="332.6" y="178.6">SECTION A</text>
<text x="381.7" y="179.6">SECTION B</text>
<text x="27.6" y="222.3">PLAN</text>
</g>
<g font-size="3.3">
<text x="339.4" y="272.5">ALL DIMENSIONS ARE IN CMS</text>
<text x="339.2" y="276.3">No dimensions to be scaled off from the drawings only</text>
<text x="339.3" y="279.9">written dimensions to be.</text>
<text x="339.2" y="283.6">In the event of any discrepancy or difference between any</text>
<text x="339.2" y="287.3">interior drawings or site conditions or other wise</text>
<text x="339.2" y="291">immediate reference is to be made to the designer for</text>
<text x="339.3" y="294.7">clarification prior to execution of work at site</text>
</g>
<g font-size="3">
<text x="195.4" y="51">69</text>
<text x="380.7" y="51.8">1.2</text>
<text x="385.6" y="48.7">20</text>
<text x="385.8" y="51.7">19</text>
<text x="27.1" y="58.8" transform="rotate(-90 27.1 58.8)">5</text>
<text x="27.1" y="56.7" transform="rotate(-90 27.1 56.7)">4</text>
<text x="173.9" y="54.3" transform="rotate(-90 173.9 54.3)">6</text>
<text x="332" y="54.2" transform="rotate(-90 332 54.2)">6</text>
<text x="377.9" y="54.3" transform="rotate(-90 377.9 54.3)">6</text>
<text x="176.7" y="61.4" transform="rotate(-90 176.7 61.4)">16.3</text>
<text x="380.4" y="61.4" transform="rotate(-90 380.4 61.4)">16.3</text>
<text x="176.7" y="68.9" transform="rotate(-90 176.7 68.9)">15.5</text>
<text x="380.4" y="68.9" transform="rotate(-90 380.4 68.9)">15.5</text>
<text x="176.7" y="76.2" transform="rotate(-90 176.7 76.2)">15.5</text>
<text x="380.4" y="76.2" transform="rotate(-90 380.4 76.2)">15.5</text>
<text x="176.7" y="83.5" transform="rotate(-90 176.7 83.5)">15.5</text>
<text x="380.4" y="83.5" transform="rotate(-90 380.4 83.5)">15.5</text>
<text x="176.7" y="90.8" transform="rotate(-90 176.7 90.8)">15.5</text>
<text x="380.4" y="90.8" transform="rotate(-90 380.4 90.8)">15.5</text>
<text x="176.7" y="98.2" transform="rotate(-90 176.7 98.2)">15.5</text>
<text x="380.4" y="98.2" transform="rotate(-90 380.4 98.2)">15.5</text>
<text x="176.7" y="105.4" transform="rotate(-90 176.7 105.4)">15.5</text>
<text x="380.4" y="105.4" transform="rotate(-90 380.4 105.4)">15.5</text>
<text x="27.1" y="113.7" transform="rotate(-90 27.1 113.7)">222</text>
<text x="171.1" y="112.4" transform="rotate(-90 171.1 112.4)">246</text>
<text x="173.9" y="112.4" transform="rotate(-90 173.9 112.4)">234</text>
<text x="176.7" y="112.8" transform="rotate(-90 176.7 112.8)">15.5</text>
<text x="328.9" y="112.4" transform="rotate(-90 328.9 112.4)">246</text>
<text x="332" y="112.4" transform="rotate(-90 332 112.4)">234</text>
<text x="377.9" y="112.4" transform="rotate(-90 377.9 112.4)">234</text>
<text x="380.4" y="112.8" transform="rotate(-90 380.4 112.8)">15.5</text>
<text x="176.7" y="120" transform="rotate(-90 176.7 120)">15.5</text>
<text x="380.4" y="120" transform="rotate(-90 380.4 120)">15.5</text>
<text x="176.7" y="127.4" transform="rotate(-90 176.7 127.4)">15.5</text>
<text x="380.4" y="127.4" transform="rotate(-90 380.4 127.4)">15.5</text>
<text x="176.7" y="134.7" transform="rotate(-90 176.7 134.7)">15.5</text>
<text x="380.4" y="134.7" transform="rotate(-90 380.4 134.7)">15.5</text>
<text x="176.7" y="142" transform="rotate(-90 176.7 142)">15.5</text>
<text x="380.4" y="142" transform="rotate(-90 380.4 142)">15.5</text>
<text x="176.7" y="149.3" transform="rotate(-90 176.7 149.3)">15.5</text>
<text x="380.4" y="149.3" transform="rotate(-90 380.4 149.3)">15.5</text>
<text x="176.7" y="156.6" transform="rotate(-90 176.7 156.6)">15.5</text>
<text x="380.4" y="156.6" transform="rotate(-90 380.4 156.6)">15.5</text>
<text x="27.1" y="167.8" transform="rotate(-90 27.1 167.8)">4</text>
<text x="27.1" y="165.7" transform="rotate(-90 27.1 165.7)">5</text>
<text x="173.9" y="167.4" transform="rotate(-90 173.9 167.4)">6</text>
<text x="176.7" y="164.1" transform="rotate(-90 176.7 164.1)">16.3</text>
<text x="332" y="167.4" transform="rotate(-90 332 167.4)">6</text>
<text x="377.9" y="167.4" transform="rotate(-90 377.9 167.4)">6</text>
<text x="380.4" y="164.1" transform="rotate(-90 380.4 164.1)">16.3</text>
<text x="28.3" y="170.7">5</text>
<text x="65.6" y="170.7">160</text>
<text x="82.1" y="173.6">240</text>
<text x="106" y="170.7">5</text>
<text x="120.8" y="170.7">61</text>
<text x="137.1" y="170.7">5</text>
<text x="139.2" y="170.8">4</text>
<text x="178.4" y="170.7">6 eq 7.5 eq 7.5 eq 7.5 eq 6</text>
<text x="209.8" y="173.9">250</text>
<text x="252.1" y="170.7">162</text>
<text x="293.2" y="170.7">6</text>
<text x="335.4" y="172.6">18</text>
<text x="336" y="170.3">20</text>
<text x="342.3" y="172.6">2.5</text>
<text x="342.7" y="170.3">5</text>
<text x="382.2" y="172.7">7.4</text>
<text x="385.6" y="170.3">20</text>
<text x="387.1" y="172.7">7.4</text>
<text x="391.8" y="172.7">2.5</text>
<text x="392.3" y="170.3">5</text>
<text x="341.7" y="175.1">5</text>
<text x="385.8" y="175">3</text>
<text x="391.1" y="175">5</text>
<text x="23.5" y="198" transform="rotate(-90 23.5 198)">1.2</text>
<text x="26.2" y="195.1">6</text>
<text x="64.4" y="195.1">162</text>
<text x="82.1" y="192.2">250</text>
<text x="105.6" y="195.1">6</text>
<text x="122.6" y="195.1">69</text>
<text x="141.1" y="195.1">6</text>
<text x="25.9" y="202.9" transform="rotate(-90 25.9 202.9)">16.5</text>
<text x="121.8" y="210.9">75</text>
</g>
</svg>
